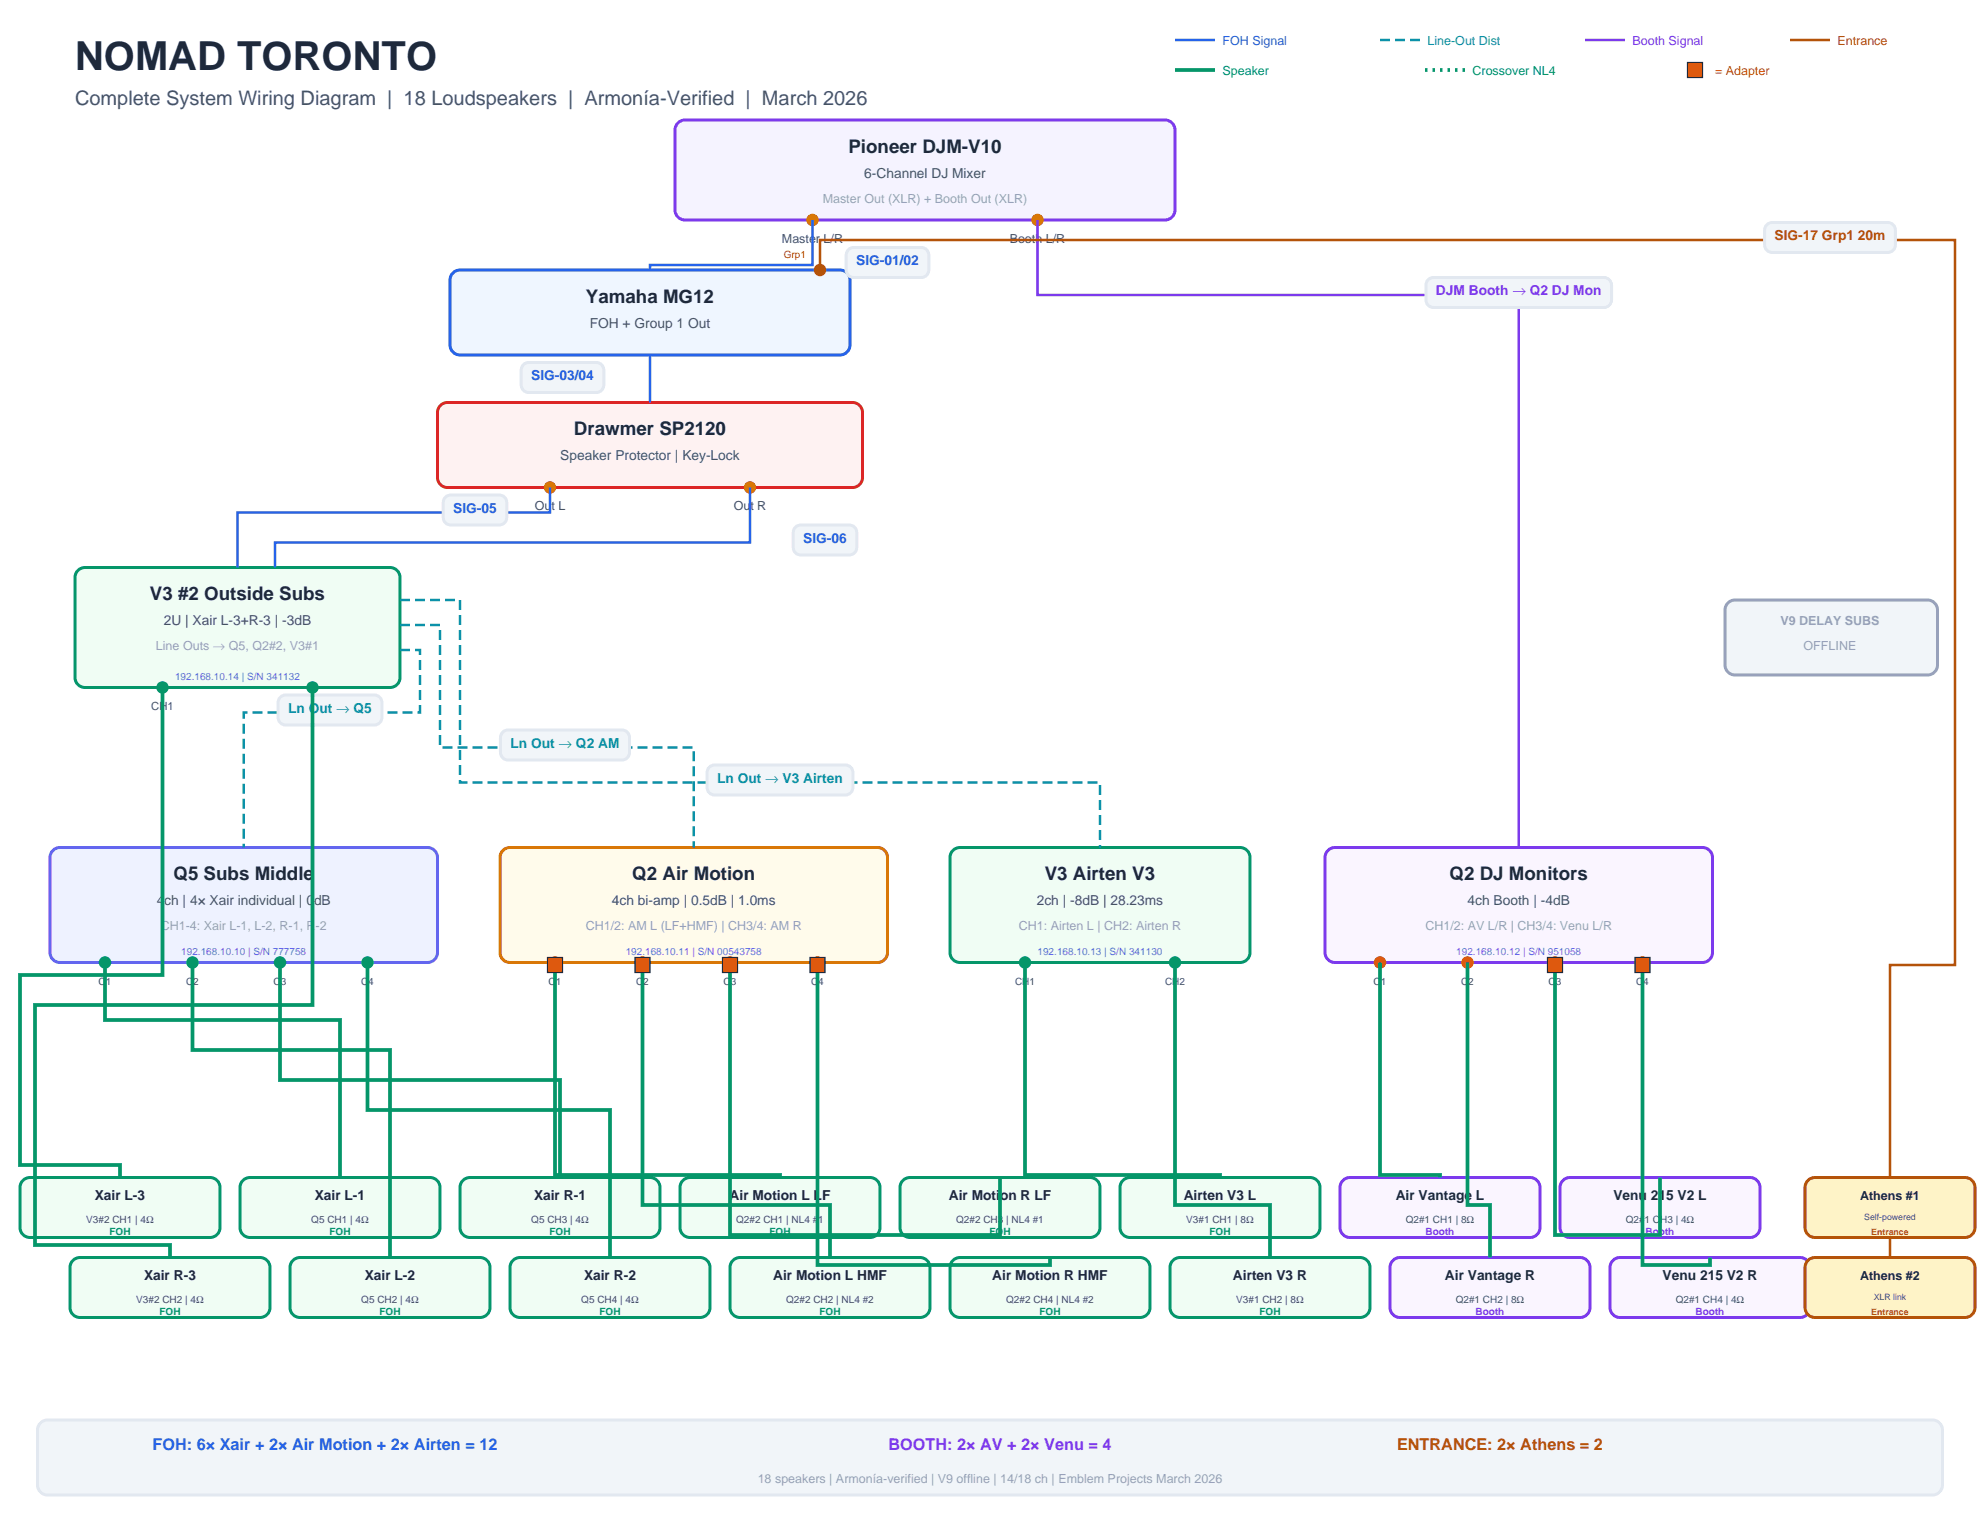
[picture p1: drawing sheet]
<svg xmlns="http://www.w3.org/2000/svg" width="279mm" height="216mm" viewBox="0 0 279 216" stroke-linecap="round" stroke-linejoin="round" font-family="sans-serif">
<path d="M165.8 5.6h5.6" fill="none" stroke="#2563eb" stroke-width=".35"/>
<path d="M194.7 5.6h5.7" fill="none" stroke="#0891b2" stroke-width=".35" stroke-dasharray="1.4 .7" stroke-linecap="butt"/>
<path d="M223.7 5.6h5.6" fill="none" stroke="#7c3aed" stroke-width=".35"/>
<path d="M252.6 5.6h5.6" fill="none" stroke="#b45309" stroke-width=".35"/>
<path d="M165.8 9.9h5.6" fill="none" stroke="#059669" stroke-width=".53"/>
<path d="M201.1 9.9h5.6" fill="none" stroke="#059669" stroke-width=".53" stroke-dasharray=".4 .7" stroke-linecap="butt"/>
<path d="M238.1 8.8h2.1v2.1h-2.1z" fill-rule="evenodd" fill="#ea580c" stroke="#1e293b" stroke-width=".18"/>
<path d="M95.8 17.2l.9-.3h67.7a1.41 1.41 0 0 1 1.4 1.4v11.3a1.41 1.41 0 0 1-1.4 1.4h-67.7a1.41 1.41 0 0 1-1.5-1.4v-11.3l.1-.4z" fill-rule="evenodd" fill="#f5f3ff" stroke="#7c3aed" stroke-width=".42"/>
<g fill="#d97706">
<circle cx="114.7" cy="31" r=".88"/>
<circle cx="146.4" cy="31" r=".88"/>
</g>
<path d="M63.8 38.7l.7-.5 .4-.1h53.6a1.41 1.41 0 0 1 1.4 1.4v9.2a1.41 1.41 0 0 1-1.4 1.4h-53.6a1.41 1.41 0 0 1-1.4-1.4v-9.2z" fill-rule="evenodd" fill="#eff6ff" stroke="#2563eb" stroke-width=".42"/>
<circle cx="115.7" cy="38.1" r=".88" fill="#b45309"/>
<path d="M114.7 31v6.4h-23v.7" fill="none" stroke="#2563eb" stroke-width=".35"/>
<path d="M119.8 35.1l.7-.2h9.5a1.06 1.06 0 0 1 1.1 1.1v2.1a1.06 1.06 0 0 1-1.1 1.1h-9.5a1.06 1.06 0 0 1-1.1-1.1v-2.1l.1-.4z" fill-rule="evenodd" fill="#f1f5f9" stroke="#e2e8f0" stroke-width=".42"/>
<path d="M62 57.4l.7-.5 .4-.1h57.2a1.41 1.41 0 0 1 1.4 1.4v9.2a1.41 1.41 0 0 1-1.4 1.4h-57.2a1.41 1.41 0 0 1-1.4-1.4v-9.2z" fill-rule="evenodd" fill="#fef2f2" stroke="#dc2626" stroke-width=".42"/>
<g fill="#d97706">
<circle cx="77.6" cy="68.8" r=".88"/>
<circle cx="105.8" cy="68.8" r=".88"/>
</g>
<path d="M91.7 50.1v6.7" fill="none" stroke="#2563eb" stroke-width=".35"/>
<path d="M74 51.4l.6-.2h9.5a1.06 1.06 0 0 1 1.1 1v2.1a1.06 1.06 0 0 1-1.1 1.1h-9.5a1.06 1.06 0 0 1-1.1-1.1v-2.1l.1-.3z" fill-rule="evenodd" fill="#f1f5f9" stroke="#e2e8f0" stroke-width=".42"/>
<path d="M10.9 80.7l.6-.5 .5-.1h43a1.41 1.41 0 0 1 1.4 1.4v14.1a1.41 1.41 0 0 1-1.4 1.4h-43a1.41 1.41 0 0 1-1.4-1.4v-14.1z" fill-rule="evenodd" fill="#f0fdf4" stroke="#059669" stroke-width=".42"/>
<g fill="#059669">
<circle cx="22.9" cy="97" r=".88"/>
<circle cx="44.1" cy="97" r=".88"/>
</g>
<path d="M77.6 68.8v3.5h-44.1v7.8" fill="none" stroke="#2563eb" stroke-width=".35"/>
<path d="M63 70.1l.6-.3h6.9a1.06 1.06 0 0 1 1 1.1v2.1a1.06 1.06 0 0 1-1 1.1h-6.9a1.06 1.06 0 0 1-1.1-1.1v-2.1l.1-.3z" fill-rule="evenodd" fill="#f1f5f9" stroke="#e2e8f0" stroke-width=".42"/>
<path d="M105.8 68.8v7.8h-67v3.5" fill="none" stroke="#2563eb" stroke-width=".35"/>
<path d="M112.4 74.3l.6-.2h6.8a1.06 1.06 0 0 1 1.1 1v2.2a1.06 1.06 0 0 1-1.1 1h-6.8a1.06 1.06 0 0 1-1.1-1v-2.2l.1-.3z" fill-rule="evenodd" fill="#f1f5f9" stroke="#e2e8f0" stroke-width=".42"/>
<path d="M243.7 85.2l.7-.5h.4h27.2a1.41 1.41 0 0 1 1.4 1.4v7.7a1.41 1.41 0 0 1-1.4 1.4h-27.2a1.41 1.41 0 0 1-1.4-1.4v-7.7z" fill-rule="evenodd" fill="#f1f5f9" stroke="#94a3b8" stroke-width=".42"/>
<path d="M7.3 120.2l.7-.5 .5-.1h51.8a1.41 1.41 0 0 1 1.4 1.4v13.4a1.41 1.41 0 0 1-1.4 1.4h-51.8a1.41 1.41 0 0 1-1.4-1.4v-13.4z" fill-rule="evenodd" fill="#eef2ff" stroke="#6366f1" stroke-width=".42"/>
<g fill="#059669">
<circle cx="14.8" cy="135.8" r=".88"/>
<circle cx="27.2" cy="135.8" r=".88"/>
<circle cx="39.5" cy="135.8" r=".88"/>
<circle cx="51.9" cy="135.8" r=".88"/>
</g>
<path d="M70.8 120.2l.7-.5 .5-.1h51.8a1.41 1.41 0 0 1 1.4 1.4v13.4a1.41 1.41 0 0 1-1.4 1.4h-51.8a1.41 1.41 0 0 1-1.4-1.4v-13.4z" fill-rule="evenodd" fill="#fffbeb" stroke="#d97706" stroke-width=".42"/>
<g fill="#ea580c">
<circle cx="78.3" cy="135.8" r=".88"/>
<circle cx="90.7" cy="135.8" r=".88"/>
<circle cx="103" cy="135.8" r=".88"/>
<circle cx="115.4" cy="135.8" r=".88"/>
</g>
<path d="M134.6 119.9l.9-.3h39.5a1.41 1.41 0 0 1 1.4 1.4v13.4a1.41 1.41 0 0 1-1.4 1.4h-39.5a1.41 1.41 0 0 1-1.4-1.4v-13.4v-.4z" fill-rule="evenodd" fill="#f0fdf4" stroke="#059669" stroke-width=".42"/>
<g fill="#059669">
<circle cx="144.6" cy="135.8" r=".88"/>
<circle cx="165.8" cy="135.8" r=".88"/>
</g>
<path d="M187.2 120.2l.7-.5 .5-.1h51.8a1.41 1.41 0 0 1 1.5 1.4v13.4a1.41 1.41 0 0 1-1.5 1.4h-51.8a1.41 1.41 0 0 1-1.4-1.4v-13.4z" fill-rule="evenodd" fill="#faf5ff" stroke="#7c3aed" stroke-width=".42"/>
<g fill="#ea580c">
<circle cx="194.7" cy="135.8" r=".88"/>
<circle cx="207.1" cy="135.8" r=".88"/>
<circle cx="219.4" cy="135.8" r=".88"/>
<circle cx="231.8" cy="135.8" r=".88"/>
</g>
<path d="M56.4 91.7h2.9v8.8h-24.9v19.1" fill="none" stroke="#0891b2" stroke-width=".35" stroke-dasharray="1.4 .7" stroke-linecap="butt"/>
<path d="M39.7 98.3l.6-.2h12.5a1.06 1.06 0 0 1 1.1 1v2.1a1.06 1.06 0 0 1-1.1 1.1h-12.5a1.06 1.06 0 0 1-1.1-1.1v-2.1l.1-.3z" fill-rule="evenodd" fill="#f1f5f9" stroke="#e2e8f0" stroke-width=".42"/>
<path d="M56.4 88.2h5.7v17.3h35.8v14.1" fill="none" stroke="#0891b2" stroke-width=".35" stroke-dasharray="1.4 .7" stroke-linecap="butt"/>
<path d="M71.1 103.2l.6-.2h16.1a1.06 1.06 0 0 1 1 1.1v2.1a1.06 1.06 0 0 1-1 1h-16.1a1.06 1.06 0 0 1-1.1-1v-2.1l.1-.4z" fill-rule="evenodd" fill="#f1f5f9" stroke="#e2e8f0" stroke-width=".42"/>
<path d="M56.4 84.7h8.5v25.7h90.3v9.2" fill="none" stroke="#0891b2" stroke-width=".35" stroke-dasharray="1.4 .7" stroke-linecap="butt"/>
<path d="M100 108.4l.5-.4 .3-.1h18.5a1.06 1.06 0 0 1 1.1 1.1v2.1a1.06 1.06 0 0 1-1.1 1.1h-18.5a1.06 1.06 0 0 1-1-1.1v-2.1z" fill-rule="evenodd" fill="#f1f5f9" stroke="#e2e8f0" stroke-width=".42"/>
<path d="M146.4 31v10.6h67.9v78" fill="none" stroke="#7c3aed" stroke-width=".35"/>
<path d="M201.7 39.4l.6-.2h24a1.06 1.06 0 0 1 1.1 1v2.1a1.06 1.06 0 0 1-1.1 1.1h-24a1.06 1.06 0 0 1-1.1-1.1v-2.1l.1-.3z" fill-rule="evenodd" fill="#f1f5f9" stroke="#e2e8f0" stroke-width=".42"/>
<g fill="#f0fdf4" stroke="#059669" stroke-width=".42">
<path d="M3.4 166.4l.8-.2h25.4a1.41 1.41 0 0 1 1.4 1.4v5.6a1.41 1.41 0 0 1-1.4 1.4h-25.4a1.41 1.41 0 0 1-1.4-1.4v-5.6l.1-.5z" fill-rule="evenodd"/>
<path d="M10.5 177.7l.8-.3h25.4a1.41 1.41 0 0 1 1.4 1.5v5.6a1.41 1.41 0 0 1-1.4 1.4h-25.4a1.41 1.41 0 0 1-1.4-1.4v-5.6v-.5z" fill-rule="evenodd"/>
<path d="M34.1 166.7l.7-.5h.5h25.4a1.41 1.41 0 0 1 1.4 1.4v5.6a1.41 1.41 0 0 1-1.4 1.4h-25.4a1.41 1.41 0 0 1-1.4-1.4v-5.6z" fill-rule="evenodd"/>
<path d="M41.5 177.7l.8-.3h25.4a1.41 1.41 0 0 1 1.4 1.5v5.6a1.41 1.41 0 0 1-1.4 1.4h-25.4a1.41 1.41 0 0 1-1.4-1.4v-5.6l.1-.5z" fill-rule="evenodd"/>
<path d="M65.5 166.4l.8-.2h25.4a1.41 1.41 0 0 1 1.4 1.4v5.6a1.41 1.41 0 0 1-1.4 1.4h-25.4a1.41 1.41 0 0 1-1.4-1.4v-5.6l.1-.5z" fill-rule="evenodd"/>
<path d="M72.5 177.7l.9-.3h25.4a1.41 1.41 0 0 1 1.4 1.5v5.6a1.41 1.41 0 0 1-1.4 1.4h-25.4a1.41 1.41 0 0 1-1.4-1.4v-5.6v-.5z" fill-rule="evenodd"/>
<path d="M96.5 166.4l.9-.2h25.4a1.41 1.41 0 0 1 1.4 1.4v5.6a1.41 1.41 0 0 1-1.4 1.4h-25.4a1.41 1.41 0 0 1-1.4-1.4v-5.6v-.5z" fill-rule="evenodd"/>
<path d="M103.6 177.7l.8-.3h25.4a1.41 1.41 0 0 1 1.4 1.5v5.6a1.41 1.41 0 0 1-1.4 1.4h-25.4a1.41 1.41 0 0 1-1.4-1.4v-5.6l.1-.5z" fill-rule="evenodd"/>
<path d="M127.6 166.4l.8-.2h25.4a1.41 1.41 0 0 1 1.4 1.4v5.6a1.41 1.41 0 0 1-1.4 1.4h-25.4a1.41 1.41 0 0 1-1.4-1.4v-5.6l.1-.5z" fill-rule="evenodd"/>
<path d="M134.6 177.7l.9-.3h25.4a1.41 1.41 0 0 1 1.4 1.5v5.6a1.41 1.41 0 0 1-1.4 1.4h-25.4a1.41 1.41 0 0 1-1.4-1.4v-5.6v-.5z" fill-rule="evenodd"/>
<path d="M158.6 166.4l.9-.2h25.4a1.41 1.41 0 0 1 1.4 1.4v5.6a1.41 1.41 0 0 1-1.4 1.4h-25.4a1.41 1.41 0 0 1-1.5-1.4v-5.6l.1-.5z" fill-rule="evenodd"/>
<path d="M165.7 177.7l.8-.3h25.4a1.41 1.41 0 0 1 1.4 1.5v5.6a1.41 1.41 0 0 1-1.4 1.4h-25.4a1.41 1.41 0 0 1-1.4-1.4v-5.6l.1-.5z" fill-rule="evenodd"/>
</g>
<g fill="#faf5ff" stroke="#7c3aed" stroke-width=".42">
<path d="M189.4 166.7l.7-.5h.4h25.4a1.41 1.41 0 0 1 1.4 1.4v5.6a1.41 1.41 0 0 1-1.4 1.4h-25.4a1.41 1.41 0 0 1-1.4-1.4v-5.6z" fill-rule="evenodd"/>
<path d="M196.4 178l.7-.5 .5-.1h25.4a1.41 1.41 0 0 1 1.4 1.5v5.6a1.41 1.41 0 0 1-1.4 1.4h-25.4a1.41 1.41 0 0 1-1.5-1.4v-5.6z" fill-rule="evenodd"/>
<path d="M220.4 166.7l.7-.5h.4h25.4a1.41 1.41 0 0 1 1.5 1.4v5.6a1.41 1.41 0 0 1-1.5 1.4h-25.4a1.41 1.41 0 0 1-1.4-1.4v-5.6z" fill-rule="evenodd"/>
<path d="M227.5 178l.7-.5 .4-.1h25.4a1.41 1.41 0 0 1 1.4 1.5v5.6a1.41 1.41 0 0 1-1.4 1.4h-25.4a1.41 1.41 0 0 1-1.4-1.4v-5.6z" fill-rule="evenodd"/>
</g>
<g fill="#fef3c7" stroke="#b45309" stroke-width=".42">
<path d="M255 166.7l.7-.5h.4h21.2a1.41 1.41 0 0 1 1.4 1.4v5.6a1.41 1.41 0 0 1-1.4 1.4h-21.2a1.41 1.41 0 0 1-1.4-1.4v-5.6z" fill-rule="evenodd"/>
<path d="M255 178l.7-.5 .4-.1h21.2a1.41 1.41 0 0 1 1.4 1.5v5.6a1.41 1.41 0 0 1-1.4 1.4h-21.2a1.41 1.41 0 0 1-1.4-1.4v-5.6z" fill-rule="evenodd"/>
</g>
<path d="M22.9 97v40.6h-20.1v26.8h14.1v1.8M44.1 97v44.8h-39.2v33.9h19.1v1.7M14.8 135.8v8.1h33.2v22.3M27.2 135.8v12.4h27.8v29.2M39.5 135.8v16.6h39.5v13.8M51.9 135.8v20.8h34.2v20.8M78.3 135.8v30h31.8v.4" fill="none" stroke="#059669" stroke-width=".53"/>
<path d="M77.3 135.1h2.1v2.1h-2.1z" fill-rule="evenodd" fill="#ea580c" stroke="#1e293b" stroke-width=".18"/>
<path d="M90.7 135.8v34.2h26.4v7.4" fill="none" stroke="#059669" stroke-width=".53"/>
<path d="M89.6 135.1h2.1v2.1h-2.1z" fill-rule="evenodd" fill="#ea580c" stroke="#1e293b" stroke-width=".18"/>
<path d="M103 135.8v38.5h38.1v-8.1" fill="none" stroke="#059669" stroke-width=".53"/>
<path d="M102 135.1h2.1v2.1h-2.1z" fill-rule="evenodd" fill="#ea580c" stroke="#1e293b" stroke-width=".18"/>
<path d="M115.4 135.8v42.7h32.8v-1.1" fill="none" stroke="#059669" stroke-width=".53"/>
<path d="M114.3 135.1h2.1v2.1h-2.1z" fill-rule="evenodd" fill="#ea580c" stroke="#1e293b" stroke-width=".18"/>
<path d="M144.6 135.8v30h27.6v.4M165.8 135.8v34.2h13.4v7.4M194.7 135.8v30h8.5v.4M207.1 135.8v34.2h3.2v7.4M219.4 135.8v38.5h14.8v-8.1" fill="none" stroke="#059669" stroke-width=".53"/>
<path d="M218.4 135.1h2.1v2.1h-2.1z" fill-rule="evenodd" fill="#ea580c" stroke="#1e293b" stroke-width=".18"/>
<path d="M231.8 135.8v42.7h9.5v-1.1" fill="none" stroke="#059669" stroke-width=".53"/>
<path d="M230.7 135.1h2.1v2.1h-2.1z" fill-rule="evenodd" fill="#ea580c" stroke="#1e293b" stroke-width=".18"/>
<path d="M115.7 38.1v-4.2h160.2v102.3h-9.2v30" fill="none" stroke="#b45309" stroke-width=".35"/>
<path d="M249.4 31.6l.7-.2h16.3a1.06 1.06 0 0 1 1.1 1.1v2.1a1.06 1.06 0 0 1-1.1 1h-16.3a1.06 1.06 0 0 1-1.1-1v-2.1l.1-.4z" fill-rule="evenodd" fill="#f1f5f9" stroke="#e2e8f0" stroke-width=".42"/>
<path d="M266.7 174.6v2.8" fill="none" stroke="#b45309" stroke-width=".35"/>
<path d="M5.9 200.6l.8-.2h266a1.41 1.41 0 0 1 1.4 1.4v7.7a1.41 1.41 0 0 1-1.4 1.5h-266a1.41 1.41 0 0 1-1.4-1.5v-7.7l.1-.5z" fill-rule="evenodd" fill="#f1f5f9" stroke="#e2e8f0" stroke-width=".42"/>
<text font-size="5.6" fill="#1e293b" x="10.6" y="9.9">NOMAD TORONTO</text>
<text font-size="2.8" fill="#475569" x="10.6" y="14.8">Complete System Wiring Diagram | 18 Loudspeakers | Armonía-Verified | March 2026</text>
<g font-size="2.6" fill="#1e293b">
<text x="119.7" y="21.5">Pioneer DJM-V10</text>
<text x="82.7" y="42.7">Yamaha MG12</text>
<text x="81" y="61.4">Drawmer SP2120</text>
<text x="21.2" y="84.7">V3 #2 Outside Subs</text>
<text x="24.5" y="124.2">Q5 Subs Middle</text>
<text x="89.2" y="124.2">Q2 Air Motion</text>
<text x="147.4" y="124.2">V3 Airten V3</text>
<text x="204.5" y="124.2">Q2 DJ Monitors</text>
</g>
<text font-size="2.3" fill="#2563eb" x="21.5" y="204.6">FOH: 6× Xair + 2× Air Motion + 2× Airten = 12</text>
<text font-size="2.3" fill="#7c3aed" x="125.4" y="204.6">BOOTH: 2× AV + 2× Venu = 4</text>
<text font-size="2.3" fill="#b45309" x="197.1" y="204.6">ENTRANCE: 2× Athens = 2</text>
<g font-size="1.9" fill="#475569">
<text x="122" y="25">6-Channel DJ Mixer</text>
<text x="83.2" y="46.2">FOH + Group 1 Out</text>
<text x="79.1" y="64.9">Speaker Protector | Key-Lock</text>
<text x="23.1" y="88.2">2U | Xair L-3+R-3 | -3dB</text>
<text x="22.1" y="127.7">4ch | 4× Xair individual | 0dB</text>
<text x="86.3" y="127.7">4ch bi-amp | 0.5dB | 1.0ms</text>
<text x="146.3" y="127.7">2ch | -8dB | 28.23ms</text>
<text x="207.1" y="127.7">4ch Booth | -4dB</text>
</g>
<text font-size="1.9" fill="#b45309" x="250.4" y="33.9">SIG-17 Grp1 20m</text>
<g font-size="1.9" fill="#2563eb">
<text x="120.8" y="37.4">SIG-01/02</text>
<text x="75" y="53.6">SIG-03/04</text>
<text x="64" y="72.3">SIG-05</text>
<text x="113.3" y="76.6">SIG-06</text>
</g>
<text font-size="1.9" fill="#7c3aed" x="202.6" y="41.6">DJM Booth → Q2 DJ Mon</text>
<g font-size="1.9" fill="#0891b2">
<text x="40.6" y="100.5">Ln Out → Q5</text>
<text x="72" y="105.5">Ln Out → Q2 AM</text>
<text x="101.2" y="110.4">Ln Out → V3 Airten</text>
</g>
<g font-size="1.9" fill="#1e293b">
<text x="13.4" y="169.3">Xair L-3</text>
<text x="44.4" y="169.3">Xair L-1</text>
<text x="75.4" y="169.3">Xair R-1</text>
<text x="103" y="169.3">Air Motion L LF</text>
<text x="133.9" y="169.3">Air Motion R LF</text>
<text x="167" y="169.3">Airten V3 L</text>
<text x="196.9" y="169.3">Air Vantage L</text>
<text x="227.7" y="169.3">Venu 215 V2 L</text>
<text x="20.3" y="180.6">Xair R-3</text>
<text x="51.5" y="180.6">Xair L-2</text>
<text x="82.4" y="180.6">Xair R-2</text>
<text x="109.1" y="180.6">Air Motion L HMF</text>
<text x="140" y="180.6">Air Motion R HMF</text>
<text x="174" y="180.6">Airten V3 R</text>
<text x="203.9" y="180.6">Air Vantage R</text>
<text x="234.6" y="180.6">Venu 215 V2 R</text>
</g>
<text font-size="1.8" fill="#2563eb" x="172.5" y="6.3">FOH Signal</text>
<g font-size="1.8" fill="#059669">
<text x="172.5" y="10.6">Speaker</text>
<text x="207.8" y="10.6">Crossover NL4</text>
</g>
<text font-size="1.8" fill="#0891b2" x="201.4" y="6.3">Line-Out Dist</text>
<text font-size="1.8" fill="#7c3aed" x="230.4" y="6.3">Booth Signal</text>
<text font-size="1.8" fill="#ea580c" x="242" y="10.6">= Adapter</text>
<text font-size="1.8" fill="#b45309" x="259.3" y="6.3">Entrance</text>
<g font-size="1.8" fill="#94a3b8">
<text x="116.1" y="28.6">Master Out (XLR) + Booth Out (XLR)</text>
<text x="251.2" y="88.2">V9 DELAY SUBS</text>
<text x="22" y="91.7">Line Outs → Q5, Q2#2, V3#1</text>
<text x="254.5" y="91.7">OFFLINE</text>
<text x="22.7" y="131.2">CH1-4: Xair L-1, L-2, R-1, R-2</text>
<text x="82.6" y="131.2">CH1/2: AM L (LF+HMF) | CH3/4: AM R</text>
<text x="143.8" y="131.2">CH1: Airten L | CH2: Airten R</text>
<text x="201.1" y="131.2">CH1/2: AV L/R | CH3/4: Venu L/R</text>
<text x="106.9" y="209.2">18 speakers | Armonía-verified | V9 offline | 14/18 ch | Emblem Projects March 2026</text>
</g>
<g font-size="1.8" fill="#475569">
<text x="110.3" y="34.2">Master L/R</text>
<text x="142.5" y="34.2">Booth L/R</text>
<text x="75.5" y="72">Out L</text>
<text x="103.5" y="72">Out R</text>
</g>
<g font-size="1.8" fill="#1e293b">
<text x="262.5" y="169.3">Athens #1</text>
<text x="262.5" y="180.6">Athens #2</text>
</g>
<g font-size="1.6" fill="#475569">
<text x="21.3" y="100.2">CH1</text>
<text x="42.5" y="100.2">CH2</text>
</g>
<text font-size="1.4" fill="#b45309" x="110.6" y="36.3">Grp1</text>
<g font-size="1.4" fill="#6366f1">
<text x="24.7" y="96">192.168.10.14 | S/N 341132</text>
<text x="25.6" y="134.8">192.168.10.10 | S/N 777758</text>
<text x="88.3" y="134.8">192.168.10.11 | S/N 00543758</text>
<text x="146.4" y="134.8">192.168.10.13 | S/N 341130</text>
<text x="205.5" y="134.8">192.168.10.12 | S/N 951058</text>
</g>
<g font-size="1.4" fill="#475569">
<text x="13.9" y="139">C1</text>
<text x="26.3" y="139">C2</text>
<text x="38.6" y="139">C3</text>
<text x="51" y="139">C4</text>
<text x="77.4" y="139">C1</text>
<text x="89.8" y="139">C2</text>
<text x="102.1" y="139">C3</text>
<text x="114.5" y="139">C4</text>
<text x="143.2" y="139">CH1</text>
<text x="164.4" y="139">CH2</text>
<text x="193.8" y="139">C1</text>
<text x="206.2" y="139">C2</text>
<text x="218.5" y="139">C3</text>
<text x="230.9" y="139">C4</text>
<text x="12.2" y="172.5">V3#2 CH1 | 4Ω</text>
<text x="43.9" y="172.5">Q5 CH1 | 4Ω</text>
<text x="75" y="172.5">Q5 CH3 | 4Ω</text>
<text x="103.9" y="172.5">Q2#2 CH1 | NL4 #1</text>
<text x="134.9" y="172.5">Q2#2 CH3 | NL4 #1</text>
<text x="167.4" y="172.5">V3#1 CH1 | 8Ω</text>
<text x="198.4" y="172.5">Q2#1 CH1 | 8Ω</text>
<text x="229.4" y="172.5">Q2#1 CH3 | 4Ω</text>
<text x="19.2" y="183.8">V3#2 CH2 | 4Ω</text>
<text x="51" y="183.8">Q5 CH2 | 4Ω</text>
<text x="82" y="183.8">Q5 CH4 | 4Ω</text>
<text x="110.9" y="183.8">Q2#2 CH2 | NL4 #2</text>
<text x="142" y="183.8">Q2#2 CH4 | NL4 #2</text>
<text x="174.4" y="183.8">V3#1 CH2 | 8Ω</text>
<text x="205.4" y="183.8">Q2#1 CH2 | 8Ω</text>
<text x="236.5" y="183.8">Q2#1 CH4 | 4Ω</text>
</g>
<g font-size="1.4" fill="#059669">
<text x="15.4" y="174.3">FOH</text>
<text x="46.5" y="174.3">FOH</text>
<text x="77.5" y="174.3">FOH</text>
<text x="108.6" y="174.3">FOH</text>
<text x="139.6" y="174.3">FOH</text>
<text x="170.7" y="174.3">FOH</text>
<text x="22.5" y="185.6">FOH</text>
<text x="53.5" y="185.6">FOH</text>
<text x="84.6" y="185.6">FOH</text>
<text x="115.6" y="185.6">FOH</text>
<text x="146.7" y="185.6">FOH</text>
<text x="177.7" y="185.6">FOH</text>
</g>
<g font-size="1.4" fill="#7c3aed">
<text x="201.2" y="174.3">Booth</text>
<text x="232.2" y="174.3">Booth</text>
<text x="208.2" y="185.6">Booth</text>
<text x="239.3" y="185.6">Booth</text>
</g>
<g font-size="1.2" fill="#475569">
<text x="263.1" y="172.2">Self-powered</text>
<text x="264.4" y="183.4">XLR link</text>
</g>
<g font-size="1.2" fill="#b45309">
<text x="264.1" y="174.3">Entrance</text>
<text x="264.1" y="185.6">Entrance</text>
</g>
</svg>
